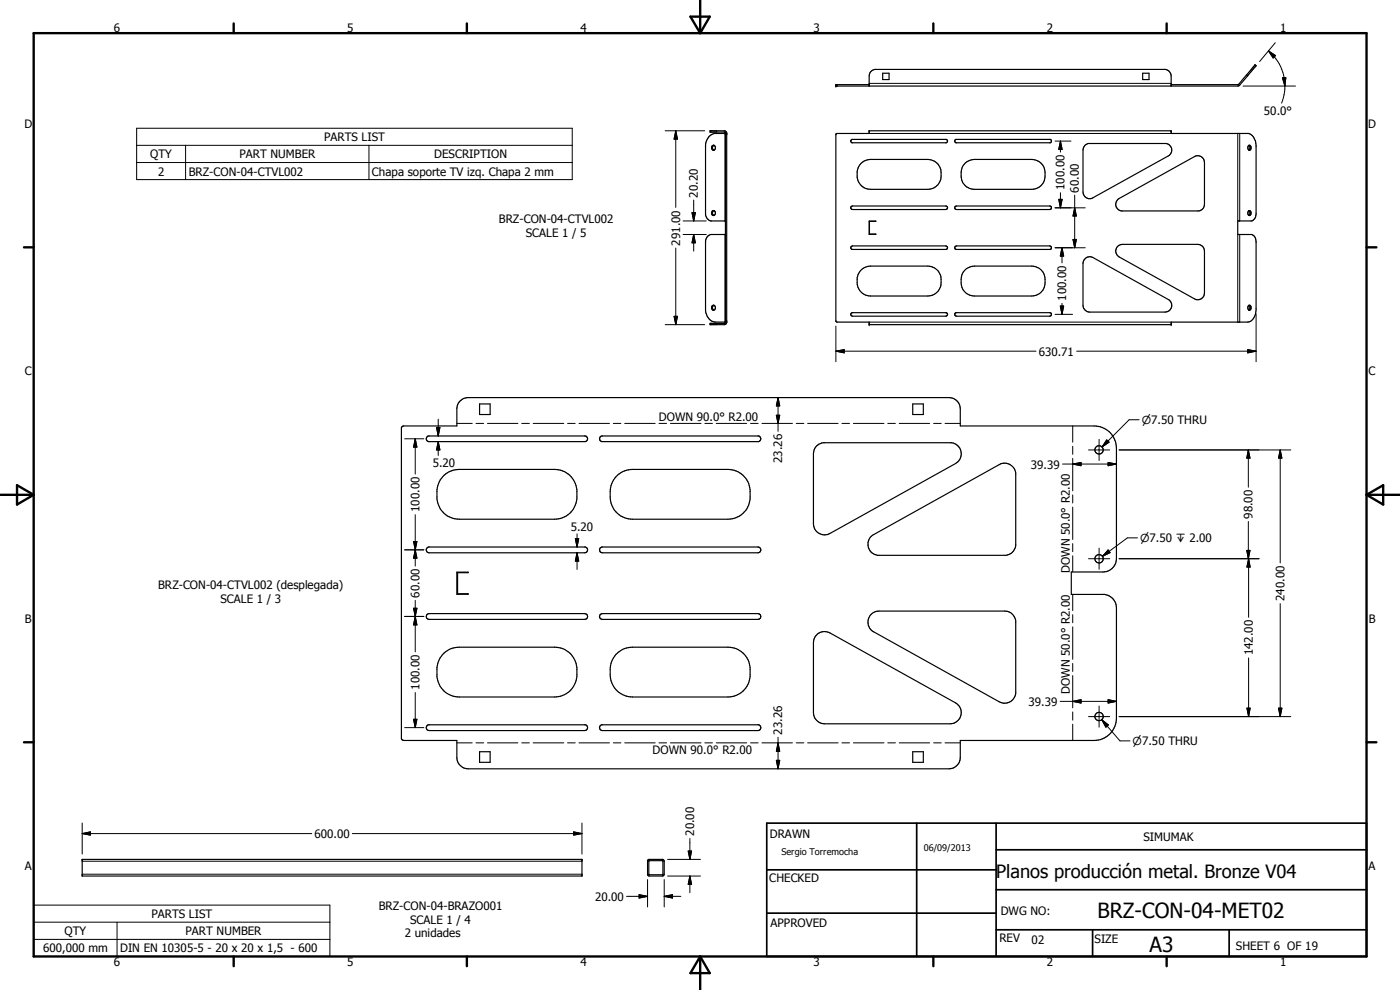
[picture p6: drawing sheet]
<svg xmlns="http://www.w3.org/2000/svg" width="420mm" height="297mm" viewBox="0 0 420 297" stroke-linecap="round" stroke-linejoin="round" font-family="sans-serif">
<g fill="none" stroke="#000" stroke-width=".35">
<path d="M213.1 39.2h4.4l.6 .6v57l-.6 .6h-4.4v-.4h4.4l.2-.2v-56.9l-.4-.3h-4.2zM260.8 25.8l.2-3.7a1.89 1.89 0 0 1 1.5-1.3h87.3a2.09 2.09 0 0 1 1.7 2v3M260.8 25.4h-9.9v.4h120.6l.6-.3 4.9-5.8-.4-.2-5 5.9h-20.1M264.9 22h1.9v1.9h-1.9zM342.9 22h1.9v1.9h-1.9zM213.7 43.8a.65 .65 0 0 1 1 .5 .65 .65 0 0 1-1 .6l-.1-.4zM214.2 43.6a.83 .83 0 0 0-.4 .7 .83 .83 0 0 0 .4 .8M218.1 40h-3.7a3.6 3.6 0 0 0-2.7 3.6l.1 21 .4 1 1.1 .7h4.4M250.9 40.2l9.9-.2v-.8h90.7v.8h23.2a3.5 3.5 0 0 1 2.3 3.6l-.2 21.4-.3 .6-.8 .7h-4.2v4.1h4.2l.6 .4 .5 .9 .2 21.4a3.4 3.4 0 0 1-2.6 3.5h-22.9v.8h-90.7v-.8h-9.7l-.2-.2zM255.4 42l.3-.2h28.3a.53 .53 0 0 1 .4 .5 .53 .53 0 0 1-.4 .5h-28.3l-.4-.3zM258.3 49.2l1.1-.9 1.9-.5h17.2a4.6 4.6 0 0 1 4 3.6 4.6 4.6 0 0 1-2.2 4.9l-1.8 .5h-17.2a4.1 4.1 0 0 1-4.1-3.5 4.7 4.7 0 0 1 1.1-4.1zM286.7 41.9l28.5-.1 .3 .7-.3 .3h-28.3l-.4-.3z"/>
<path d="M289.8 48.9l1.2-.8 1.4-.3h17.3a4.3 4.3 0 0 1 3.9 5.5 3.9 3.9 0 0 1-3.9 3.5h-17.3a4.3 4.3 0 0 1-3.9-5.4l.4-1.4zM325.7 43.5l1-.4h23.3a2 2 0 0 1 1.6 1.6 2 2 0 0 1-1 2.1l-22.6 12.6a1.99 1.99 0 0 1-3-1.8v-12.6l.2-.6zM335.6 59.7l22.9-12.7a2.02 2.02 0 0 1 3 1.7v12.6l-.3 1-.4 .6-1 .4h-23.3a2.02 2.02 0 0 1-1.6-1.5 2.02 2.02 0 0 1 .7-2.1zM374.6 43.8l.4-.2 .4 .3v.9a.64 .64 0 0 1-1-.1 .64 .64 0 0 1 .2-.9zM374.8 43.6a.92 .92 0 0 1 0 1.4M213.7 63.4a.65 .65 0 0 1 1 .5 .65 .65 0 0 1-1 .6l-.1-.4zM214.2 63.2l-.3 .3a.78 .78 0 0 0 .3 1.1M217.7 70.4h-4.4a2.17 2.17 0 0 0-1.6 2v20.7a3.5 3.5 0 0 0 3.1 3.5h3.3M255.4 74l.5-.2h27.9a.53 .53 0 0 1 .6 .5 .53 .53 0 0 1-.6 .5h-27.9l-.5-.2zM255.4 62l.5-.2h27.9a.52 .52 0 0 1 .6 .4 .52 .52 0 0 1-.4 .6l-28.1 .1-.6-.4zM260.8 66.3h2l-1.9 .1v3.8l1.9 .1h-2zM286.7 73.9l28.3-.1 .4 .1 .1 .6-.5 .3h-27.9l-.6-.3z"/>
<path d="M286.7 61.9l28.3-.1 .4 .1 .1 .6-.5 .4h-27.9l-.6-.4zM325.7 77.5l1.3-.5 1 .3 22.6 12.6a2.01 2.01 0 0 1 1 2.2 2.01 2.01 0 0 1-1.9 1.5h-22.6a2.09 2.09 0 0 1-2.1-2v-12.6l.2-.6zM335.6 73.7l1.2-.4h22.7a2 2 0 0 1 2 2.1v12.5a2.02 2.02 0 0 1-3 1.8l-22.6-12.6a2.02 2.02 0 0 1-.3-3.4zM374.7 63.2h.3l.4 .3v.7a.54 .54 0 0 1-.7 .4 .54 .54 0 0 1-.2-.8zM374.8 63.2l.3 .6-.3 .8M213.7 91.8a.64 .64 0 0 1 1 .5 .64 .64 0 0 1-1 .6l-.1-.4zM214.2 91.6a.81 .81 0 0 0-.4 .7 .81 .81 0 0 0 .4 .7M255.4 94l.5-.2h27.9a.53 .53 0 0 1 .6 .5 .53 .53 0 0 1-.6 .6h-27.9l-.6-.4zM258.3 81.2l1.1-.9 1.9-.5h17.2a4.6 4.6 0 0 1 4 3.6 4.6 4.6 0 0 1-2.2 4.9l-1.8 .5h-17.2a4.1 4.1 0 0 1-4.1-3.5 4.7 4.7 0 0 1 1.1-4.1zM286.7 93.9l28.3-.1 .4 .1 .1 .6-.5 .4h-27.9l-.6-.4zM289.8 80.9l1.2-.8 1.4-.3h17.3a4.3 4.3 0 0 1 3.9 5.5 3.9 3.9 0 0 1-3.9 3.5h-17.3a4.3 4.3 0 0 1-3.9-5.4l.4-1.4zM374.7 91.7l.4-.1 .3 .3v.9a.58 .58 0 0 1-.9 0 .58 .58 0 0 1 .1-.9z"/>
<path d="M374.8 91.6a.93 .93 0 0 1 0 1.4M120.6 128.1l.5-.3h16v-5.2a3.4 3.4 0 0 1 3.4-3.3h144.3a3.4 3.4 0 0 1 3.4 3.3v5.2h40.2a6.6 6.6 0 0 1 6.7 6.7v33.1a4 4 0 0 1-4.1 4h-9.5v6.8h10a4.1 4.1 0 0 1 3.6 4v33.1a6.7 6.7 0 0 1-6.7 6.7h-40.2v5.1a3.4 3.4 0 0 1-3.4 3.4h-144.3a3.5 3.5 0 0 1-3.4-3.4v-5.1h-16l-.6-.5zM128.2 131.1l.4-.3h47.1a.87 .87 0 0 1 .6 .9 .87 .87 0 0 1-.6 .8h-47.1a.88 .88 0 0 1-.4-1.4zM143.9 121.2h3.2v3.2h-3.2zM180.2 131.1l.4-.3h47.1a.88 .88 0 0 1 .6 .9 .88 .88 0 0 1-.6 .8h-47.1l-.4-.3-.3-.5zM245.1 133.8l.7-.5 1.2-.5h38.6a3.3 3.3 0 0 1 2.8 2.7 3.3 3.3 0 0 1-1.6 3.6l-37.7 21a3.3 3.3 0 0 1-5-3v-21l.3-1.2zM273.9 121.2h3.2v3.2h-3.2zM133.3 142.6a7.1 7.1 0 0 1 4.5-1.8h28.6a6.7 6.7 0 0 1 6.7 6.1 9.3 9.3 0 0 1-.4 4.6 6.6 6.6 0 0 1-6.3 4.3h-28.6a6.7 6.7 0 0 1-6.7-6.1 8.7 8.7 0 0 1 1-5.7zM184.9 143a6.5 6.5 0 0 1 4.9-2.2h28.7a6.7 6.7 0 0 1 6.6 6.1 10.8 10.8 0 0 1-.4 4.6 6.7 6.7 0 0 1-6.2 4.3h-28.7a6.9 6.9 0 0 1-6.7-8.3 6.9 6.9 0 0 1 1.8-4.5zM128.2 164.4l.4-.3h47.1a.88 .88 0 0 1 .6 1 .88 .88 0 0 1-.8 .8h-46.7a.88 .88 0 0 1-.8-.6 .88 .88 0 0 1 .2-.9zM137.1 171.7h3.4v.1h-3.2v6.3h3.2v.2h-3.4zM180.2 164.4l.4-.3h47.1a.89 .89 0 0 1 .6 1 .89 .89 0 0 1-.8 .8h-46.7a.88 .88 0 0 1-.8-.6 .88 .88 0 0 1 .2-.9z"/>
<path d="M261.2 161.2l.6-.6 38.1-21.2a3.4 3.4 0 0 1 4.9 2.5v21.8a3.4 3.4 0 0 1-2.8 2.9h-38.6a3.4 3.4 0 0 1-2.2-5.4zM128.2 184.4l.6-.3h46.7a.87 .87 0 0 1 .8 .9 .87 .87 0 0 1-.8 .8h-46.7a.87 .87 0 0 1-.8-.5 .87 .87 0 0 1 .2-.9zM132.9 196.3a6.5 6.5 0 0 1 4.9-2.1h28.6a6.7 6.7 0 0 1 6.7 6 8.2 8.2 0 0 1-1 5.8 6.7 6.7 0 0 1-5.7 3.1h-28.6a6.7 6.7 0 0 1-6.7-6 10.2 10.2 0 0 1 .5-4.7zM180.2 184.4l.6-.3h46.7a.87 .87 0 0 1 .8 .9 .87 .87 0 0 1-.8 .8h-46.7a.87 .87 0 0 1-.8-.5 .87 .87 0 0 1 .2-.9zM184.9 196.3a6.7 6.7 0 0 1 4.9-2.1h28.7a6.7 6.7 0 0 1 6.6 6 8.7 8.7 0 0 1-1 5.8 6.8 6.8 0 0 1-5.6 3.1h-28.7a6.9 6.9 0 0 1-6.7-8.3 6.9 6.9 0 0 1 1.8-4.5zM245.4 190.2a3.5 3.5 0 0 1 3.7-.3l37.7 21a3.4 3.4 0 0 1 1.6 3.8 3.4 3.4 0 0 1-3.3 2.5h-37.6a3.4 3.4 0 0 1-3.4-3.4v-21l.4-1.6zM261.4 184.3l1.1-.7 1.3-.3h37.7a3.4 3.4 0 0 1 3.3 2.9v21.9a3.3 3.3 0 0 1-4.9 2.5l-38.1-21.2a3.3 3.3 0 0 1-.4-5.1zM128.2 217.7l.4-.2h47.1a.88 .88 0 0 1 .6 .9 .88 .88 0 0 1-.8 .8h-46.7a.88 .88 0 0 1-.8-.5 .88 .88 0 0 1 .2-1zM180.2 217.7l.4-.2h47.1a.89 .89 0 0 1 .6 .9 .89 .89 0 0 1-.8 .8h-46.7a.88 .88 0 0 1-.8-.5 .88 .88 0 0 1 .2-1zM143.9 225.6h3.2v3.1h-3.2zM273.9 225.6h3.2v3.1h-3.2zM24.7 257.9h150v4.9h-150z"/>
<path d="M194.6 257.9h4.3l.3 .2 .1 4.2-.2 .5h-4.2l-.5-.2-.1-4.4zM194.8 258.2l4.1 .1v4.1h-4.2z"/>
<circle cx="329.8" cy="135" r="1.24"/>
<circle cx="329.8" cy="167.7" r="1.25"/>
<circle cx="329.8" cy="215" r="1.24"/>
</g>
<g fill="#000">
<circle cx="250.9" cy="25.4" r=".18"/>
<circle cx="250.9" cy="25.8" r=".18"/>
<circle cx="260.8" cy="39.2" r=".18"/>
<circle cx="351.5" cy="39.2" r=".18"/>
<circle cx="217.7" cy="40" r=".18"/>
<circle cx="218.1" cy="40" r=".18"/>
<circle cx="217.7" cy="70.4" r=".18"/>
<circle cx="217.7" cy="66.3" r=".18"/>
<circle cx="217.7" cy="96.6" r=".18"/>
<circle cx="260.8" cy="97.4" r=".18"/>
<circle cx="351.5" cy="97.4" r=".18"/>
<circle cx="24.7" cy="257.9" r=".18"/>
<circle cx="174.7" cy="257.9" r=".18"/>
</g>
<g fill="none" stroke="#000" stroke-width=".3">
<path d="M380.7 15.3l2.1 1.4-.7 .7zM380.7 15.3a13.5 13.5 0 0 1 4.9 10.5M382.7 12.8l-4.7 5.7M41 38.5h130.7v15.4h-130.7zM199.6 39.2h11.9M202.8 39.2l.5 2.5h-1zM202.8 39.2v23M215.1 39.2v.4M251.2 25.4v.4M260.8 25h90.7M373.1 25.8h15.7M374.1 22.5l.3 .3"/>
<path d="M384.9 23.4l1-.1-.3 2.5zM385.6 25.8l-.1 1.8-.9 3.3M41 43.6h130.7M41 48.8h130.7M55.7 43.6v10.3M110.7 43.6v10.3M217.6 40v26.3M217.7 40.4h.4M260.8 40h90.7M316.6 42.3h4.8M317.7 59.8h1.1l-.5 2.6zM318.3 42.3l.5 2.5h-1.1z"/>
<path d="M318.3 42.3v3.3M318.3 57.8v4.6M322.5 58.5v15.8M371.5 40v26.3M372.1 40v26.3M202.8 74.4v23M205 70.4h7M205 66.3h7M207.7 63.8h1l-.5 2.5zM208.2 70.4l.5 2.5h-1zM208.2 60v6.3M208.2 70.4v5"/>
<path d="M217.6 70.4v26.2M316.6 62.4h9.1M316.6 74.3h9.1M318.7 74.3l.5 2.5h-1zM318.7 74.3v4.6M322 71.8h1l-.5 2.5zM322.5 62.4l.5 2.4h-1zM371.5 70.4v26.2M372.1 70.4v26.2M199.6 97.4h11.9M202.3 94.9h1l-.5 2.5zM215.1 97v.4"/>
<path d="M217.7 96.2h.4M250.9 97.8v10.7M260.8 96.6h90.7M316.6 94.3h5.3M318.2 91.8h1l-.5 2.5zM318.7 91v3.3M377 94.2v14.3M233.5 119.3l.5 2.5h-1zM233.5 119.3v10.1M250.9 105.4l2.5-.5v1zM250.9 105.4h60M323.1 105.4h53.9"/>
<path d="M374.5 104.9l2.5 .5-2.5 .5zM121.4 131.7h5.8M124.6 131.7l.5 2.5h-1zM124.6 131.7v10.5M131 128.3h1l-.5 2.5zM131.5 132.5l.5 2.5h-1zM131.5 125.8v5M131.5 132.5v4.2M137.1 127h4.6M142.9 127h2.2M146.3 127h9.1M156.6 127h2.3"/>
<path d="M160 127h9.2M170.3 127h2.3M173.8 127h9.1M184.1 127h2.2M187.5 127h9.1M197.8 127h2.3M201.2 127h9.2M211.5 127h2.3M215 127h9.1M225.2 127h2.3M228.7 127h9.1M233 124.6h1l-.5 2.4z"/>
<path d="M239 127h2.2M242.4 127h9.1M252.7 127h2.3M256.1 127h9.2M266.4 127h2.3M269.9 127h9.1M280.2 127h2.3M283.6 127h4.6M318.9 139.2h16.2M321.9 139.2l2.5-.4v.9zM321.9 127.8v4.9M321.9 133.9v2.4"/>
<path d="M321.9 137.5v9.8M326.7 135h6.3M329.8 131.8v6.4M332.1 132l.8 .7-2.2 1.4zM332.6 138.8l2.5 .4-2.5 .5zM335.9 135h51.5M341.9 125.9h-3l-8.2 8.2M374.6 135l.5 2.5h-.9zM374.6 135v11.2M384.2 135l.5 2.5h-1zM384.2 135v33.9M124.6 154.4v15.4"/>
<path d="M321.9 148.5v2.4M321.9 152.1v9.8M374.6 156.5v11.1M121.4 165h5.8M124.1 162.5h1l-.5 2.5zM124.1 162.5l1 5h-1l1-5zM124.6 165l.5 2.5h-1zM172.7 161.6h1l-.5 2.5zM173.2 165.9l.5 2.5h-1zM173.2 160.2v3.9M173.2 165.9v5M321.9 163.1v2.4"/>
<path d="M321.9 166.8v4.8M321.9 178.4v4.8M326.7 167.6h6.3M329.8 164.5v6.3M332.6 165l.6 .8-2.3 1.1zM335.9 167.6h42M341.4 161.4h-3l-7.5 5.5M374.2 165.1h.9l-.5 2.5zM374.7 167.6l.5 2.5h-1zM374.7 167.6v17.6M121.4 185h5.8M124.1 182.5h1l-.5 2.5z"/>
<path d="M124.6 185l.5 2.5h-1zM124.6 180.1v15.5M321.9 184.4v2.5M321.9 188.1v9.7M321.9 199.1v2.4M374.7 197.4v17.6M384.2 181.1v33.9M121.4 218.3h5.8M124.1 215.8h1l-.5 2.5zM124.6 207.8v10.5M318.2 210.4h16.9M321.9 210.4l2.5-.5v1z"/>
<path d="M321.9 202.7v9.7M321.9 213.6v2.5M321.9 217.3v4.9M326.7 215h6.3M329.8 211.8v6.4M330.7 215.9l1.9 1.6-.7 .7zM330.7 215.9l5.4 6.4h3M332.6 209.9l2.5 .5-2.5 .5zM335.9 215h51.5M374.2 212.5h1l-.5 2.5zM383.7 212.5h1l-.5 2.5zM137.1 222.9h4.6"/>
<path d="M142.9 222.9h2.2M146.3 222.9h9.1M156.6 222.9h2.3M160 222.9h9.2M170.3 222.9h2.3M173.8 222.9h9.1M184.1 222.9h2.2M187.5 222.9h9.1M197.8 222.9h2.3M201.2 222.9h9.2M211.5 222.9h2.3M215 222.9h9.1"/>
<path d="M225.2 222.9h2.3M228.7 222.9h9.1M233 228.1h1l-.5 2.6zM233.5 222.9l.5 2.5h-1zM233.5 221.2v9.5M239 222.9h2.2M242.4 222.9h9.1M252.7 222.9h2.3M256.1 222.9h9.2M266.4 222.9h2.3M269.9 222.9h9.1M280.2 222.9h2.3"/>
<path d="M283.6 222.9h4.6M24.7 250.1l2.4-.5v1zM24.7 258.4h150M24.7 250.1h68.8M24.7 246.9v9.3M105.7 250.1h69M172.2 249.6l2.5 .5-2.5 .5zM174.7 246.9v9.3M200.4 257.9h9.8M206.5 255.4h1l-.5 2.5zM207 251.6v6.3M10.1 271.6h88.9v15.4h-88.9z"/>
<path d="M10.1 276.7h88.9M24.7 262.3h150M35.1 276.7v10.3M188 268.9h6.3M191.8 268.4l2.5 .5-2.5 .6zM194.3 263.9v8.2M199.3 268.9l2.5-.5v1.1zM199.3 268.9h5M199.3 263.9v8.2M200.4 262.8h9.8M207 262.8l.5 2.5h-1zM207 262.8v5"/>
<path d="M10.1 281.9h88.9"/>
</g>
<g fill="none" stroke="#000" stroke-width=".71">
<path d="M10.1 9.9h400v277.1h-400zM70.1 7v2.9M140.1 7v2.9M207.2 5h5.8l-2.9 4.9zM210.1 0v9.9M280.1 7v2.9M350.1 7v2.9M7.2 74.2h2.9M410.1 74.2h3M.1 148.5h10M5.1 145.6l5 2.9-5 2.9zM410.1 148.5h10"/>
<path d="M410.1 148.5l5-2.9v5.8zM7.2 222.7h2.9M410.1 222.7h3M70.1 287v2.9M140.1 287v2.9M210.1 287v10M210.1 287l2.9 5h-5.8zM280.1 287v2.9M350.1 287v2.9"/>
</g>
<path d="M230.1 247h180v40h-180zM275.1 247v40M298.9 255h111.2M298.9 247v40M230.1 274h68.8M230.1 261h68.8M298.9 279h111.2M298.9 267h111.2M327.9 279v8M368.9 279v8" fill="none" stroke="#000" stroke-width=".51"/>
<g fill="#000">
<path d="M380.7 15.3l2.1 1.4-.7 .7zM384.9 23.4l1-.1-.3 2.5zM202.8 39.2l.5 2.5h-1zM317.7 59.8h1.1l-.5 2.6zM318.3 42.3l.5 2.5h-1.1zM207.7 63.8h1l-.5 2.5zM208.2 70.4l.5 2.5h-1zM318.7 74.3l.5 2.5h-1zM322 71.8h1l-.5 2.5zM322.5 62.4l.5 2.4h-1zM202.3 94.9h1l-.5 2.5zM318.2 91.8h1l-.5 2.5z"/>
<path d="M250.9 105.4l2.5-.5v1zM374.5 104.9l2.5 .5-2.5 .5zM124.6 131.7l.5 2.5h-1zM131 128.3h1l-.5 2.5zM131.5 132.5l.5 2.5h-1zM233 124.6h1l-.5 2.4zM233.5 119.3l.5 2.5h-1zM321.9 139.2l2.5-.4v.9zM332.1 132l.8 .7-2.2 1.4zM332.6 138.8l2.5 .4-2.5 .5zM374.6 135l.5 2.5h-.9zM384.2 135l.5 2.5h-1z"/>
<path d="M124.1 162.5h1l-.5 2.5zM124.6 165l.5 2.5h-1zM172.7 161.6h1l-.5 2.5zM173.2 165.9l.5 2.5h-1zM332.6 165l.6 .8-2.3 1.1zM374.2 165.1h.9l-.5 2.5zM374.7 167.6l.5 2.5h-1zM124.1 182.5h1l-.5 2.5zM124.6 185l.5 2.5h-1zM124.1 215.8h1l-.5 2.5zM321.9 210.4l2.5-.5v1zM332.6 209.9l2.5 .5-2.5 .5z"/>
<path d="M330.7 215.9l1.9 1.6-.7 .7zM374.2 212.5h1l-.5 2.5zM383.7 212.5h1l-.5 2.5zM233 228.1h1l-.5 2.6zM233.5 222.9l.5 2.5h-1zM24.7 250.1l2.4-.5v1zM172.2 249.6l2.5 .5-2.5 .5zM206.5 255.4h1l-.5 2.5zM191.8 268.4l2.5 .5-2.5 .6zM199.3 268.9l2.5-.5v1.1zM207 262.8l.5 2.5h-1z"/>
</g>
<g font-size="6.3">
<text x="329.4" y="275.4">BRZ-CON-04-MET02</text>
<text x="345" y="285.6">A3</text>
</g>
<text font-size="5.5" x="298.9" y="263.4">Planos producción metal. Bronze V04</text>
<g font-size="3.5">
<text x="34.2" y="9.6">6</text>
<text x="104.2" y="9.6">5</text>
<text x="174.2" y="9.6">4</text>
<text x="244.2" y="9.6">3</text>
<text x="314.2" y="9.6">2</text>
<text x="384.2" y="9.6">1</text>
<text x="379.3" y="34.4">50.0°</text>
<text x="7.3" y="38.4">D</text>
<text x="410.6" y="38.4">D</text>
<text x="45.1" y="47.5">QTY</text>
<text x="71.8" y="47.5">PART NUMBER</text>
<text x="97.3" y="42.4">PARTS LIST</text>
<text x="130.3" y="47.5">DESCRIPTION</text>
<text x="47.4" y="52.7">2</text>
<text x="56.6" y="52.7">BRZ-CON-04-CTVL002</text>
<text x="111.6" y="52.7">Chapa soporte TV izq. Chapa 2 mm</text>
<text x="209.5" y="59.3" transform="rotate(-90 209.5 59.3)">20.20</text>
<text x="319.5" y="57.1" transform="rotate(-90 319.5 57.1)">100.00</text>
<text x="323.8" y="57.8" transform="rotate(-90 323.8 57.8)">60.00</text>
<text x="149.7" y="67">BRZ-CON-04-CTVL002</text>
<text x="157.8" y="71.2">SCALE 1 / 5</text>
<text x="204.1" y="73.7" transform="rotate(-90 204.1 73.7)">291.00</text>
<text x="320" y="90.3" transform="rotate(-90 320 90.3)">100.00</text>
<text x="311.7" y="106.7">630.71</text>
<text x="7.4" y="112.6">C</text>
<text x="410.7" y="112.6">C</text>
<text x="197.7" y="126.2">DOWN 90.0° R2.00</text>
<text x="129.9" y="140.1">5.20</text>
<text x="234.8" y="138.9" transform="rotate(-90 234.8 138.9)">23.26</text>
<text x="309.4" y="140.6">39.39</text>
<text x="125.9" y="153.6" transform="rotate(-90 125.9 153.6)">100.00</text>
<text x="375.9" y="155.7" transform="rotate(-90 375.9 155.7)">98.00</text>
<text x="171.3" y="159.4">5.20</text>
<text x="321.1" y="172" transform="rotate(-90 321.1 172)">DOWN 50.0° R2.00</text>
<text x="47.5" y="176.7">BRZ-CON-04-CTVL002 (desplegada)</text>
<text x="125.9" y="179.3" transform="rotate(-90 125.9 179.3)">60.00</text>
<text x="66.2" y="180.8">SCALE 1 / 3</text>
<text x="385.5" y="180.3" transform="rotate(-90 385.5 180.3)">240.00</text>
<text x="7.4" y="186.9">B</text>
<text x="410.8" y="186.9">B</text>
<text x="376" y="196.6" transform="rotate(-90 376 196.6)">142.00</text>
<text x="125.9" y="207" transform="rotate(-90 125.9 207)">100.00</text>
<text x="321.1" y="208.2" transform="rotate(-90 321.1 208.2)">DOWN 50.0° R2.00</text>
<text x="308.7" y="211.7">39.39</text>
<text x="234.8" y="220.4" transform="rotate(-90 234.8 220.4)">23.26</text>
<text x="195.9" y="226.3">DOWN 90.0° R2.00</text>
<text x="94.4" y="251.4">600.00</text>
<text x="208.4" y="250.8" transform="rotate(-90 208.4 250.8)">20.00</text>
<text x="231" y="251.5">DRAWN</text>
<text x="343.1" y="252.3">SIMUMAK</text>
<text x="7.4" y="261.1">A</text>
<text x="410.7" y="261.1">A</text>
<text x="230.9" y="264.6">CHECKED</text>
<text x="45.5" y="275.5">PARTS LIST</text>
<text x="113.7" y="273.2">BRZ-CON-04-BRAZO001</text>
<text x="178.6" y="270.2">20.00</text>
<text x="300.3" y="274.5">DWG NO:</text>
<text x="19.4" y="280.6">QTY</text>
<text x="55.7" y="280.5">PART NUMBER</text>
<text x="121.5" y="281.2">2 unidades</text>
<text x="123.1" y="277.3">SCALE 1 / 4</text>
<text x="231.3" y="278.3">APPROVED</text>
<text x="12.9" y="285.7">600,000 mm</text>
<text x="36.1" y="285.7">DIN EN 10305-5 - 20 x 20 x 1,5 - 600</text>
<text x="299.9" y="282.6">REV</text>
<text x="309.6" y="283.3">02</text>
<text x="328.5" y="283.1">SIZE</text>
<text x="370.9" y="285.1">SHEET 6 OF 19</text>
<text x="34.2" y="289.9">6</text>
<text x="104.2" y="289.9">5</text>
<text x="174.2" y="289.9">4</text>
<text x="244.2" y="289.9">3</text>
<text x="314.2" y="289.9">2</text>
<text x="384.2" y="289.9">1</text>
</g>
<g font-size="3.3">
<text x="342.7" y="127.3">n7.50 THRU</text>
<text x="342.2" y="162.7">n7.50 x 2.00</text>
<text x="339.9" y="223.6">n7.50 THRU</text>
</g>
<g font-size="2.7">
<text x="234.5" y="256.6">Sergio Torremocha</text>
<text x="277.2" y="255.3">06/09/2013</text>
</g>
</svg>
